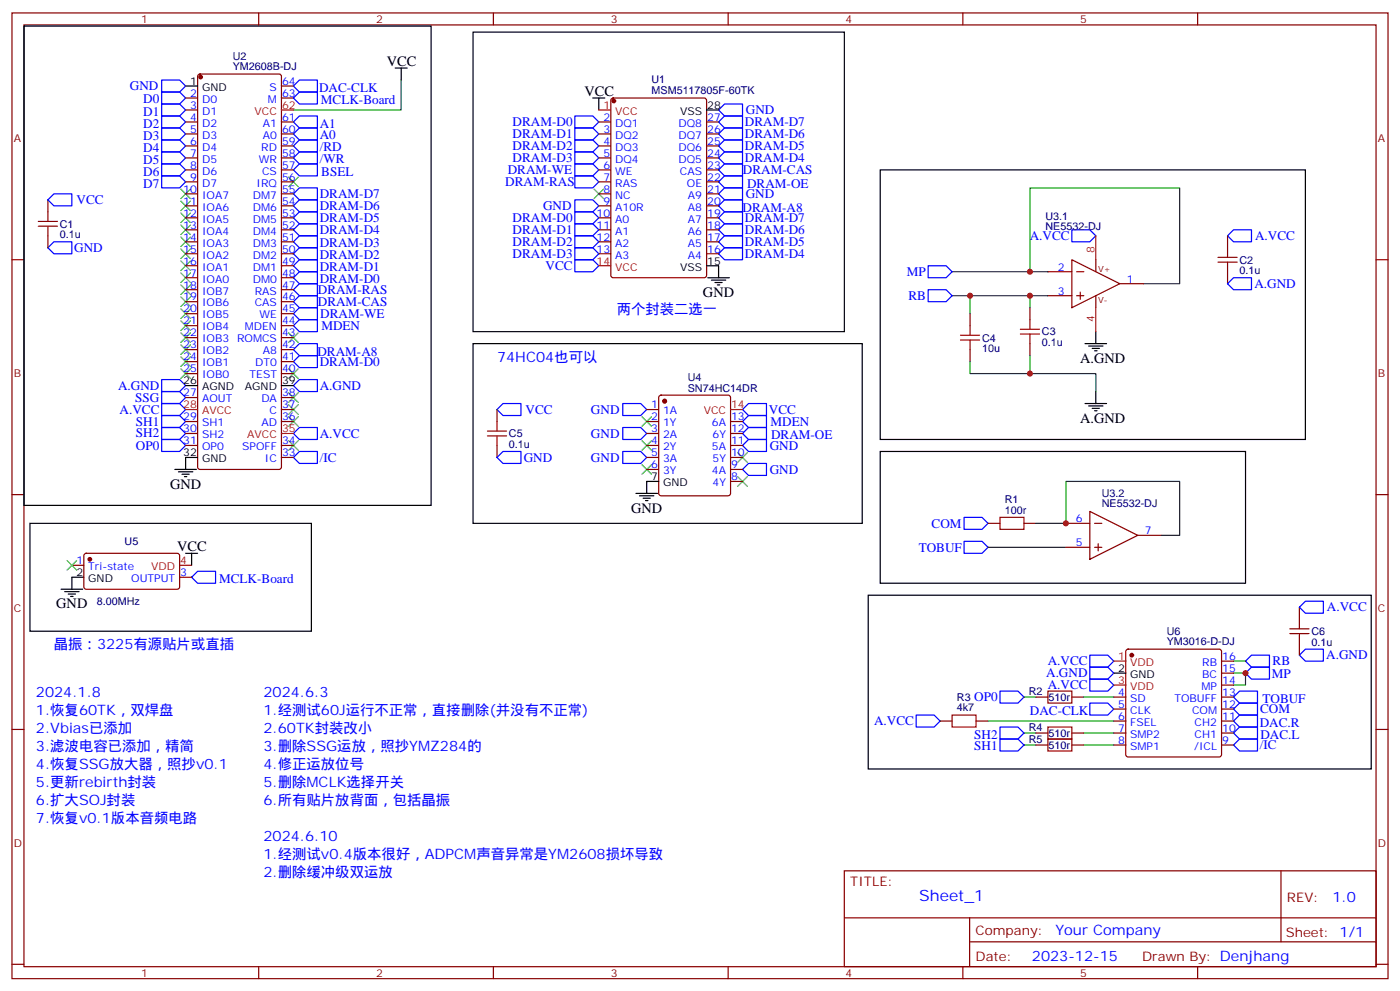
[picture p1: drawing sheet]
<svg xmlns="http://www.w3.org/2000/svg" width="412mm" height="292mm" viewBox="0 0 412 292" stroke-linecap="round" stroke-linejoin="round" font-family="sans-serif">
<g fill="none" stroke="#870000" stroke-width=".35">
<path d="M3.5 3.8h405.4v284.3h-405.4zM7.1 7.3h398.2v277.3h-398.2zM76.2 3.8v3.5M145.3 3.8v3.5M214.5 3.8v3.5M283.6 3.8v3.5M352.8 3.8v3.5M54.7 28.9h3.5M54.7 32.4h3.5M54.7 35.9h3.5M54.7 39.4h3.5M58.4 22l.5-.2h23.3l.6 .4 .1 115.3-.2 .5-.5 .2h-23.3l-.5-.2-.2-.5v-115z"/>
<path d="M82.9 28.9h3.5M82.9 35.9h3.5M82.9 39.4h3.5M82.9 25.3h3.5M176.4 35.9h3.5M176.4 39.4h3.5M180.2 29.1l.4-.2h26.8l.7 .4v51.8l-.4 .6-27.1 .1-.6-.5-.1-51.7zM208.1 35.9h3.6M208.1 39.4h3.6M14.1 58.8v3.6M54.7 43h3.5M54.7 46.5h3.5"/>
<path d="M54.7 50h3.5M54.7 53.6h3.5M54.7 57.1h3.5M82.9 43h3.5M82.9 46.5h3.5M82.9 50h3.5M82.9 53.6h3.5M82.9 57.1h3.5M176.4 43h3.5M176.4 46.5h3.5M176.4 50h3.5M176.4 53.6h3.5"/>
<path d="M176.4 57.1h3.5M208.1 43h3.6M208.1 46.5h3.6M208.1 50h3.6M208.1 53.6h3.6M208.1 57.1h3.6M3.5 76.5h3.6M14.1 69.4v3.6M54.7 60.6h3.5M54.7 64.1h3.5M54.7 67.7h3.5M54.7 71.2h3.5"/>
<path d="M54.7 74.7h3.5M54.7 78.2h3.5M82.9 60.6h3.5M82.9 64.1h3.5M82.9 67.7h3.5M82.9 71.2h3.5M82.9 74.7h3.5M82.9 78.2h3.5M176.4 60.6h3.5M176.4 64.1h3.5M176.4 67.7h3.5M176.4 71.2h3.5"/>
<path d="M176.4 74.7h3.5M208.1 60.6h3.6M208.1 64.1h3.6M208.1 67.7h3.6M208.1 71.2h3.6M208.1 74.7h3.6M315.7 76.5l14.1 7-14.1 7.1zM322.8 76.5v3.5M361.6 69.4v3.6M405.3 76.5h3.6M54.7 81.8h3.5M54.7 85.3h3.5"/>
<path d="M54.7 88.8h3.5M54.7 92.4h3.5M54.7 95.9h3.5M54.7 99.4h3.5M82.9 81.8h3.5M82.9 85.3h3.5M82.9 88.8h3.5M82.9 92.4h3.5M82.9 95.9h3.5M82.9 99.4h3.5M285.8 92.4v3.5M303.4 90.6v3.5"/>
<path d="M308.7 80h7M308.7 87.1h7M317.1 80h2.2M317.1 87.1h2.2M318.2 86v2.1M322.8 87.1v3.5M329.8 83.5h7.1M361.6 80v3.5M54.7 102.9h3.5M54.7 106.5h3.5M54.7 110h3.5M54.7 117.1h3.5"/>
<path d="M82.9 102.9h3.5M82.9 106.5h3.5M82.9 110h3.5M82.9 117.1h3.5M194.3 116.6l.4-.3h19.8l.5 .3 .2 .5v28.2l-.2 .5-.5 .2h-19.8l-.5-.3-.2-.4v-28.2zM285.8 102.9v3.6M303.4 101.2v3.5M54.7 124.1h3.5M54.7 127.6h3.5M54.7 131.2h3.5M82.9 120.6h3.5M82.9 124.1h3.5"/>
<path d="M82.9 131.2h3.5M82.9 134.7h3.5M146.4 120.6v3.5M146.4 131.2v3.5M190.5 120.6h3.5M190.5 124.1h3.5M190.5 127.6h3.5M190.5 131.2h3.5M190.5 134.7h3.5M190.5 138.2h3.5M215.2 124.1h3.5M215.2 127.6h3.5"/>
<path d="M215.2 131.2h3.5M215.2 134.7h3.5M215.2 138.2h3.5M3.5 145.6h3.6M215.2 141.7h3.5M291 154.1h3.6M301.6 154.1h3.6M314 154.1h7M321 150.6l14.1 7-14.1 7.1zM322.4 154.1h2.2M335.1 157.6h7.1M405.3 145.6h3.6"/>
<path d="M21.2 166.4h3.5M24.9 163.1l.5-.2 27.1 .1 .4 .6v9.5l-.7 .4-27.1-.1-.4-.6v-9.2zM52.9 170h3.5M314 161.1h7M322.4 161.1h2.2M323.5 160.1v2.1M382.8 178.8v3.5M331.8 191.3l.5-.2h26.8l.5 .2 .2 .5v30.4l-.2 .5-.5 .2h-26.8l-.5-.2-.2-.5v-30.4zM359.8 198.2h3.6M359.8 194.7h3.6M382.8 189.4v3.5M3.5 214.8h3.6"/>
<path d="M276.9 212.3h3.6M287.5 212.3h3.5M305.2 205.2h3.5M305.2 219.4h3.5M305.2 215.8h3.5M315.7 205.2h3.6M315.7 219.4h3.6M315.7 215.8h3.6M328.1 212.3h3.5M328.1 205.2h3.5M328.1 219.4h3.5M328.1 215.8h3.5"/>
<path d="M328.1 208.8h3.5M359.8 212.3h3.6M359.8 205.2h3.6M359.8 219.4h3.6M359.8 215.8h3.6M359.8 208.8h3.6M359.8 201.7h3.6M405.3 214.8h3.6M248.7 256.4h156.6v28.2h-156.6zM377.3 256.4v20.9M248.7 270.2h156.5M285.6 277.3h119.6"/>
<path d="M285.6 270.2v14.2M3.5 283.9h3.6M76.2 284.6v3.5M145.3 284.6v3.5M214.5 284.6v3.5M283.6 284.6v3.5M352.8 284.6v3.5M405.3 283.9h3.6"/>
</g>
<g fill="none" stroke="#00f" stroke-width=".35">
<path d="M47.6 27.1h5.3l1.8 1.8-1.8 1.7h-5.3zM47.6 30.6h5.3l1.8 1.8-1.8 1.7h-5.3zM47.6 34.1h5.3l1.8 1.8-1.8 1.8h-5.3zM47.6 37.7h5.3l1.8 1.7-1.8 1.8h-5.3zM47.6 23.6h5.3l1.8 1.7-1.8 1.8h-5.3zM86.4 39.4l1.8-1.7h5.3v3.5h-5.3zM86.4 35.9l1.8-1.8h5.3v3.6h-5.3zM88.2 23.6h5.3v3.5h-5.3l-1.8-1.8zM88.2 27.1h5.3v3.5h-5.3l-1.8-1.7zM169.3 34.1h5.3l1.8 1.8-1.8 1.8h-5.3zM169.3 37.7h5.3l1.8 1.7-1.8 1.8h-5.3zM211.7 35.9l1.7-1.8h5.3v3.6h-5.3z"/>
<path d="M213.4 30.6h5.3v3.5h-5.3l-1.7-1.7zM213.4 37.7h5.3v3.5h-5.3l-1.7-1.8zM15.9 57.1h5.3v3.5h-5.3l-1.8-1.8zM47.6 41.2h5.3l1.8 1.8-1.8 1.7h-5.3zM47.6 44.7h5.3l1.8 1.8-1.8 1.8h-5.3zM47.6 48.3h5.3l1.8 1.7-1.8 1.8h-5.3zM47.6 51.8h5.3l1.8 1.8-1.8 1.7h-5.3zM86.4 46.5l1.8-1.8h5.3v3.6h-5.3zM86.4 50l1.8-1.7h5.3v3.5h-5.3zM86.4 57.1l1.8-1.8h5.3v3.5h-5.3zM88.2 41.2h5.3v3.5h-5.3l-1.8-1.7zM88.2 58.8h5.3v3.6h-5.3l-1.8-1.8z"/>
<path d="M169.3 51.8h5.3l1.8 1.8-1.8 1.7h-5.3zM169.3 48.3h5.3l1.8 1.7-1.8 1.8h-5.3zM169.3 41.2h5.3l1.8 1.8-1.8 1.7h-5.3zM169.3 44.7h5.3l1.8 1.8-1.8 1.8h-5.3zM169.3 58.8h5.3l1.8 1.8-1.8 1.8h-5.3zM213.4 48.3h5.3v3.5h-5.3l-1.7-1.8zM213.4 44.7h5.3v3.6h-5.3l-1.7-1.8zM213.4 41.2h5.3v3.5h-5.3l-1.7-1.7zM213.4 51.8h5.3v3.5h-5.3l-1.7-1.7zM213.4 55.3h5.3v3.5h-5.3l-1.7-1.7zM213.4 58.8h5.3v3.6h-5.3l-1.7-1.8zM14.1 73l1.8-1.8h5.3v3.5h-5.3z"/>
<path d="M86.4 78.2l1.8-1.7h5.3v3.5h-5.3zM86.4 74.7l1.8-1.7h5.3v3.5h-5.3zM86.4 71.2l1.8-1.8h5.3v3.6h-5.3zM88.2 65.9h5.3v3.5h-5.3l-1.8-1.7zM88.2 62.4h5.3v3.5h-5.3l-1.8-1.8zM169.3 76.5h5.3l1.8 1.7-1.8 1.8h-5.3zM169.3 62.4h5.3l1.8 1.7-1.8 1.8h-5.3zM169.3 65.9h5.3l1.8 1.8-1.8 1.7h-5.3zM169.3 69.4h5.3l1.8 1.8-1.8 1.8h-5.3zM169.3 73h5.3l1.8 1.7-1.8 1.8h-5.3zM213.4 73h5.3v3.5h-5.3l-1.7-1.8zM213.4 69.4h5.3v3.6h-5.3l-1.7-1.8z"/>
<path d="M213.4 65.9h5.3v3.5h-5.3l-1.7-1.7zM213.4 62.4h5.3v3.5h-5.3l-1.7-1.8zM273.4 78.2h5.3l1.8 1.8-1.8 1.8h-5.3zM315.7 67.7h5.3l1.8 1.7-1.8 1.8h-5.3zM363.4 67.7h5.3v3.5h-5.3l-1.8-1.8zM86.4 85.3l1.8-1.8h5.3v3.6h-5.3zM86.4 88.8l1.8-1.7h5.3v3.5h-5.3zM86.4 81.8l1.8-1.8h5.3v3.5h-5.3zM88.2 90.6h5.3v3.5h-5.3l-1.8-1.7zM88.2 94.1h5.3v3.5h-5.3l-1.8-1.7zM273.4 85.3h5.3l1.8 1.8-1.8 1.7h-5.3zM361.6 83.5l1.8-1.7h5.3v3.5h-5.3z"/>
<path d="M47.6 111.8h5.3l1.8 1.7-1.8 1.8h-5.3zM47.6 118.8h5.3l1.8 1.8-1.8 1.7h-5.3zM47.6 115.3h5.3l1.8 1.8-1.8 1.7h-5.3zM86.4 113.5l1.8-1.7h5.3v3.5h-5.3zM88.2 101.2h5.3v3.5h-5.3l-1.8-1.8zM88.2 104.7h5.3v3.5h-5.3l-1.8-1.7zM148.2 118.8h5.3v3.5h-5.3l-1.8-1.7zM183.4 118.8h5.3l1.8 1.8-1.8 1.7h-5.3zM220.5 118.8h5.3v3.5h-5.3l-1.8-1.7zM47.6 122.3h5.3l1.8 1.8-1.8 1.8h-5.3zM47.6 125.9h5.3l1.8 1.7-1.8 1.8h-5.3zM47.6 129.4h5.3l1.8 1.8-1.8 1.7h-5.3z"/>
<path d="M88.2 132.9h5.3v3.6h-5.3l-1.8-1.8zM88.2 125.9h5.3v3.5h-5.3l-1.8-1.8zM146.4 134.7l1.8-1.8h5.3v3.6h-5.3zM183.4 125.9h5.3l1.8 1.7-1.8 1.8h-5.3zM183.4 132.9h5.3l1.8 1.8-1.8 1.8h-5.3zM220.5 122.3h5.3v3.6h-5.3l-1.8-1.8zM220.5 125.9h5.3v3.5h-5.3l-1.8-1.8zM220.5 136.5h5.3v3.5h-5.3l-1.8-1.8zM220.5 129.4h5.3v3.5h-5.3l-1.8-1.7zM284 159.4h5.3l1.7 1.7-1.7 1.8h-5.3zM284 152.3h5.3l1.7 1.8-1.7 1.8h-5.3zM58.2 168.2h5.3v3.5h-5.3l-1.8-1.7z"/>
<path d="M384.5 177h5.3v3.6h-5.3l-1.7-1.8zM321 196.4h5.3l1.8 1.8-1.8 1.8h-5.3zM321 192.9h5.3l1.8 1.8-1.8 1.7h-5.3zM321 200h5.3l1.8 1.7-1.8 1.8h-5.3zM368.7 196.4h5.2v3.6h-5.2l-1.8-1.8zM368.7 192.9h5.2v3.5h-5.2l-1.8-1.7zM382.8 192.9l1.7-1.8h5.3v3.6h-5.3zM269.9 210.5h5.3l1.7 1.8-1.7 1.8h-5.3zM294.6 203.5h5.3l1.7 1.7-1.7 1.8h-5.3zM294.6 217.6h5.3l1.7 1.8-1.7 1.7h-5.3zM294.6 214.1h5.3l1.7 1.7-1.7 1.8h-5.3zM321 207h5.3l1.8 1.8-1.8 1.7h-5.3z"/>
<path d="M365.1 217.6h5.3v3.5h-5.3l-1.7-1.7zM365.1 214.1h5.3v3.5h-5.3l-1.7-1.8zM365.1 210.5h5.3v3.6h-5.3l-1.7-1.8zM365.1 207h5.3v3.5h-5.3l-1.7-1.7zM365.1 203.5h5.3v3.5h-5.3l-1.7-1.8z"/>
</g>
<g fill="none" stroke="#3c3" stroke-width=".35">
<path d="M53.3 55.7l2.8 2.8M53.3 59.2l2.8 2.8M56.1 55.7l-2.8 2.8M56.1 59.2l-2.8 2.8M85 52.1l2.8 2.9M87.8 52.1l-2.8 2.9M175 55.7l2.8 2.8M177.8 55.7l-2.8 2.8M53.3 62.7l2.8 2.8M53.3 66.3l2.8 2.8M53.3 69.8l2.8 2.8M53.3 73.3l2.8 2.8"/>
<path d="M53.3 76.8l2.8 2.9M56.1 62.7l-2.8 2.8M56.1 66.3l-2.8 2.8M56.1 69.8l-2.8 2.8M56.1 73.3l-2.8 2.8M56.1 76.8l-2.8 2.9M53.3 90.9l2.8 2.9M53.3 87.4l2.8 2.8M53.3 83.9l2.8 2.8M53.3 94.5l2.8 2.8M53.3 98l2.8 2.8M53.3 80.4l2.8 2.8"/>
<path d="M56.1 90.9l-2.8 2.9M56.1 87.4l-2.8 2.8M56.1 83.9l-2.8 2.8M56.1 94.5l-2.8 2.8M56.1 98l-2.8 2.8M56.1 80.4l-2.8 2.8M85 98l2.8 2.8M87.8 98l-2.8 2.8M53.3 105.1l2.8 2.8M53.3 101.5l2.8 2.9M53.3 108.6l2.8 2.8M56.1 105.1l-2.8 2.8"/>
<path d="M56.1 101.5l-2.8 2.9M56.1 108.6l-2.8 2.8M85 119.2l2.8 2.8M85 115.6l2.8 2.9M85 108.6l2.8 2.8M87.8 119.2l-2.8 2.8M87.8 115.6l-2.8 2.9M87.8 108.6l-2.8 2.8M85 129.8l2.8 2.8M85 122.7l2.8 2.8M87.8 122.7l-2.8 2.8M87.8 129.8l-2.8 2.8"/>
<path d="M189.1 122.7l2.8 2.8M189.1 129.8l2.8 2.8M189.1 136.8l2.8 2.8M191.9 122.7l-2.8 2.8M191.9 129.8l-2.8 2.8M191.9 136.8l-2.8 2.8M217.3 133.3l2.8 2.8M220.1 133.3l-2.8 2.8M217.3 140.3l2.8 2.9M220.1 140.3l-2.8 2.9M19.8 165l2.8 2.9M22.6 165l-2.8 2.9"/>
</g>
<g fill="none" stroke="#000" stroke-width=".35">
<path d="M7.1 7.7h119.9v141.1h-119.9zM139.3 9.5h109.4v88.1h-109.4zM54.7 25.3h3.5M116.4 20h3.5M118.2 20v3.6M174.6 28.9h3.6M176.4 28.9v3.5M208.1 32.4h3.6M259.3 50h125.2v79.4h-125.2zM208.1 78.2h3.6v3.6M208.5 81.8h6.3M209.5 82.5h4.3"/>
<path d="M210.6 83.2h2.1M211.3 83.9h.7M322.8 97.6v3.6M54.7 113.5h3.5M82.9 113.5h3.5M139.3 101.2h114.7v52.9h-114.7zM319.6 101.2h6.4M319.6 118.8h6.4M320.7 101.9h4.2M320.7 119.5h4.2M321.7 102.6h2.1M322.4 103.3h.7"/>
<path d="M322.8 115.3v3.5M51.5 138.2h6.4M52.6 138.9h4.2M53.6 139.6h2.1M58.2 134.7h-3.5v3.5M259.3 132.9h107.6v38.8h-107.6zM321.7 120.2h2.1M322.4 120.9h.7M8.8 154.1h82.9v31.7h-82.9zM54.3 140.3h.7M187.3 145.3h6.4M188.4 146h4.2"/>
<path d="M189.4 146.7h2.2M190.1 147.4h.8M194 141.7h-3.5v3.6M18 173.5h6.3M19 174.2h4.3M20.1 174.9h2.1M20.8 175.6h.7M24.7 170h-3.5v3.5M54.7 162.9h3.5M56.4 162.9v3.5M255.8 175.3h148.1v51.1h-148.1zM328.1 198.2h3.5"/>
</g>
<g fill="none" stroke="#a10000" stroke-width=".35">
<path d="M11.3 66.6h5.6M11.3 65.2h5.6M14.1 62.4v2.8M14.1 66.6v2.8M358.8 77.2h5.6M358.8 75.8h5.6M361.6 73v2.8M361.6 77.2v2.8M282.9 98.7h5.7M285.8 95.9v2.8M300.6 98.4h5.6M300.6 96.9h5.6"/>
<path d="M303.4 94.1v2.8M303.4 98.4v2.8M282.9 100.1h5.7M285.8 100.1v2.8M143.6 128.3h5.6M143.6 126.9h5.6M146.4 124.1v2.8M146.4 128.3v2.9M294.6 152.3h7v3.6h-7zM379.9 186.5h5.7M379.9 185.1h5.7M382.8 182.3v2.8"/>
<path d="M382.8 186.5v2.9M280.5 210.5h7v3.6h-7zM308.7 203.5h7v3.5h-7zM308.7 217.6h7v3.5h-7zM308.7 214.1h7v3.5h-7z"/>
</g>
<g fill="none" stroke="#008700" stroke-width=".35">
<path d="M118.2 23.6v8.8h-31.8M280.5 80h28.2M280.5 87.1h28.2M285.8 87.1v5.3M303.4 80v-24.7h44.1v28.2h-10.6M303.4 87.1v3.5M303.4 104.7v5.3h-17.6v-3.5M303.4 110h19.4v5.3M305.2 154.1h8.8v-12.4h33.5v15.9h-5.3M291 161.1h23M363.4 198.2h3.5v3.5h-3.5M363.4 194.7h3.5"/>
<path d="M291 212.3h37.1M301.6 205.2h3.6M301.6 219.4h3.6M301.6 215.8h3.6M319.3 205.2h8.8M319.3 219.4h8.8M319.3 215.8h8.8"/>
</g>
<path d="M82.9 32.4h3.5M176.4 32.4h3.5M176.4 78.2h3.5M322.8 69.4v7.1M322.8 90.6v7M54.7 120.6h3.5M82.9 127.6h3.5M215.2 120.6h3.5M52.9 166.4h3.5M328.1 194.7h3.5M328.1 201.7h3.5" fill="none" stroke="#f00" stroke-width=".35"/>
<g fill="#870000" stroke="#870000" stroke-width=".35">
<circle cx="333.4" cy="192.9" r=".53"/>
<circle cx="195.8" cy="118.1" r=".53"/>
<circle cx="59.1" cy="22.7" r=".53"/>
<circle cx="26.5" cy="164.7" r=".53"/>
<circle cx="180.8" cy="29.7" r=".53"/>
</g>
<g fill="#c00">
<circle cx="366.9" cy="198.2" r=".88"/>
<circle cx="303.4" cy="80" r=".88"/>
<circle cx="285.8" cy="87.1" r=".88"/>
<circle cx="303.4" cy="87.1" r=".88"/>
<circle cx="303.4" cy="110" r=".88"/>
<circle cx="314" cy="154.1" r=".88"/>
</g>
<text font-size="4.6" fill="#00f" x="270.8" y="265.4">Sheet_1</text>
<g font-size="4.2">
<text x="113.9" y="19.3">VCC</text>
<text x="172.2" y="28.2">VCC</text>
<text x="207.1" y="87.4">GND</text>
<text x="318.2" y="106.8">A.GND</text>
<text x="318.2" y="124.5">A.GND</text>
<text x="50.1" y="143.9">GND</text>
<text x="185.9" y="150.9">GND</text>
<text x="52.2" y="162.2">VCC</text>
<text x="16.6" y="179.1">GND</text>
</g>
<g font-size="4.2" fill="#00f">
<text x="181.7" y="92.4">两个封装二选一</text>
<text x="146.4" y="106.5">74HC04也可以</text>
<text x="15.9" y="191.1">晶振：3225有源贴片或直插</text>
<text x="10.6" y="205.2">2024.1.8</text>
<text x="77.6" y="205.2">2024.6.3</text>
<text x="10.6" y="215.8">2.Vbias已添加</text>
<text x="10.6" y="210.5">1.恢复60TK，双焊盘</text>
<text x="77.6" y="210.5">1.经测试60J运行不正常，直接删除(并没有不正常)</text>
<text x="77.6" y="215.8">2.60TK封装改小</text>
<text x="10.6" y="221.1">3.滤波电容已添加，精简</text>
<text x="77.6" y="221.1">3.删除SSG运放，照抄YMZ284的</text>
<text x="10.6" y="226.4">4.恢复SSG放大器，照抄v0.1</text>
<text x="77.6" y="226.4">4.修正运放位号</text>
<text x="10.6" y="231.7">5.更新rebirth封装</text>
<text x="77.6" y="231.7">5.删除MCLK选择开关</text>
<text x="10.6" y="237">6.扩大SOJ封装</text>
<text x="77.6" y="237">6.所有贴片放背面，包括晶振</text>
<text x="10.6" y="242.3">7.恢复v0.1版本音频电路</text>
<text x="77.6" y="247.6">2024.6.10</text>
<text x="77.6" y="252.9">1.经测试v0.4版本很好，ADPCM声音异常是YM2608损坏导致</text>
<text x="77.6" y="258.2">2.删除缓冲级双运放</text>
<text x="392.5" y="265.7">1.0</text>
<text x="310.9" y="275.2">Your Company</text>
<text x="304" y="283">2023-12-15</text>
</g>
<g font-size="3.9" fill="#00f">
<text x="38.3" y="26.6">GND</text>
<text x="94" y="27.1">DAC-CLK</text>
<text x="42.2" y="30.4">D0</text>
<text x="42.2" y="34">D1</text>
<text x="94.5" y="30.6">MCLK-Board</text>
<text x="219.7" y="33.6">GND</text>
<text x="42.2" y="37.6">D2</text>
<text x="42.2" y="41.1">D3</text>
<text x="94.2" y="41">A0</text>
<text x="94.2" y="37.6">A1</text>
<text x="151" y="37.2">DRAM-D0</text>
<text x="151" y="40.6">DRAM-D1</text>
<text x="219.4" y="40.6">DRAM-D6</text>
<text x="219.4" y="37.1">DRAM-D7</text>
<text x="42.2" y="44.6">D4</text>
<text x="94.2" y="44.5">/RD</text>
<text x="151" y="44.1">DRAM-D2</text>
<text x="151" y="47.7">DRAM-D3</text>
<text x="219.4" y="47.7">DRAM-D4</text>
<text x="219.4" y="44.1">DRAM-D5</text>
<text x="42.2" y="48.2">D5</text>
<text x="42.2" y="51.7">D6</text>
<text x="94.2" y="48.1">/WR</text>
<text x="94.6" y="51.8">BSEL</text>
<text x="149.6" y="51.3">DRAM-WE</text>
<text x="218.9" y="51.3">DRAM-CAS</text>
<text x="42.2" y="55.2">D7</text>
<text x="94.2" y="58.2">DRAM-D7</text>
<text x="148.8" y="54.9">DRAM-RAS</text>
<text x="219.7" y="58.4">GND</text>
<text x="220.1" y="55.3">DRAM-OE</text>
<text x="22.5" y="60.1">VCC</text>
<text x="94.2" y="65.3">DRAM-D5</text>
<text x="94.2" y="61.8">DRAM-D6</text>
<text x="151" y="65.4">DRAM-D0</text>
<text x="160" y="61.9">GND</text>
<text x="218.7" y="62.4">DRAM-A8</text>
<text x="219.4" y="65.3">DRAM-D7</text>
<text x="94.2" y="68.8">DRAM-D4</text>
<text x="151" y="68.8">DRAM-D1</text>
<text x="219.4" y="68.8">DRAM-D6</text>
<text x="303.4" y="70.6">A.VCC</text>
<text x="369.7" y="70.7">A.VCC</text>
<text x="21.9" y="74.2">GND</text>
<text x="94.2" y="76.4">DRAM-D2</text>
<text x="94.2" y="72.8">DRAM-D3</text>
<text x="151" y="72.4">DRAM-D2</text>
<text x="151" y="75.9">DRAM-D3</text>
<text x="219.4" y="75.9">DRAM-D4</text>
<text x="219.4" y="72.4">DRAM-D5</text>
<text x="94.2" y="83.3">DRAM-D0</text>
<text x="94.2" y="79.9">DRAM-D1</text>
<text x="160.7" y="79.5">VCC</text>
<text x="267.1" y="81.3">MP</text>
<text x="93.6" y="86.6">DRAM-RAS</text>
<text x="267.6" y="88.3">RB</text>
<text x="369.5" y="84.8">A.GND</text>
<text x="93.6" y="90.1">DRAM-CAS</text>
<text x="94.3" y="93.7">DRAM-WE</text>
<text x="94.7" y="97.2">MDEN</text>
<text x="93.5" y="104.7">DRAM-A8</text>
<text x="94.2" y="107.7">DRAM-D0</text>
<text x="34.8" y="114.8">A.GND</text>
<text x="39.9" y="118.3">SSG</text>
<text x="94.2" y="114.8">A.GND</text>
<text x="35.2" y="121.8">A.VCC</text>
<text x="40.1" y="125.3">SH1</text>
<text x="154.8" y="121.8">VCC</text>
<text x="174.1" y="121.9">GND</text>
<text x="226.5" y="121.8">VCC</text>
<text x="227" y="125.4">MDEN</text>
<text x="40.1" y="128.8">SH2</text>
<text x="94.2" y="128.9">A.VCC</text>
<text x="174.1" y="128.9">GND</text>
<text x="227.1" y="129.4">DRAM-OE</text>
<text x="40.1" y="132.4">OP0</text>
<text x="94.2" y="135.9">/IC</text>
<text x="154.3" y="136.1">GND</text>
<text x="174.1" y="136">GND</text>
<text x="226.8" y="132.5">GND</text>
<text x="226.8" y="139.5">GND</text>
<text x="274.4" y="155.4">COM</text>
<text x="270.6" y="162.4">TOBUF</text>
<text x="64.5" y="171.7">MCLK-Board</text>
<text x="390.9" y="180">A.VCC</text>
<text x="308.6" y="195.9">A.VCC</text>
<text x="374.9" y="195.9">RB</text>
<text x="390.7" y="194.2">A.GND</text>
<text x="308.2" y="199.5">A.GND</text>
<text x="308.6" y="203">A.VCC</text>
<text x="374.6" y="199.5">MP</text>
<text x="287" y="206.5">OP0</text>
<text x="371.9" y="207">TOBUF</text>
<text x="257.5" y="213.6">A.VCC</text>
<text x="303.4" y="210.5">DAC-CLK</text>
<text x="371.1" y="214.1">DAC.R</text>
<text x="371.2" y="210">COM</text>
<text x="287" y="220.9">SH1</text>
<text x="287" y="217.5">SH2</text>
<text x="371.1" y="220.6">/IC</text>
<text x="371.3" y="217.6">DAC.L</text>
</g>
<g font-size="3.9" fill="#800">
<text x="250.5" y="261">TITLE:</text>
<text x="379.1" y="265.7">REV:</text>
<text x="287.4" y="275.2">Company:</text>
<text x="378.7" y="275.8">Sheet: 1/1</text>
<text x="287.4" y="282.9">Date:</text>
<text x="336.4" y="282.9">Drawn By: Denjhang</text>
</g>
<g font-size="3.2" fill="#800">
<text x="41.6" y="6.8">1</text>
<text x="110.8" y="6.8">2</text>
<text x="179.9" y="6.8">3</text>
<text x="249.1" y="6.8">4</text>
<text x="318.2" y="6.8">5</text>
<text x="4.1" y="41.9">A</text>
<text x="405.9" y="41.9">A</text>
<text x="4.1" y="111.1">B</text>
<text x="405.9" y="111.1">B</text>
<text x="4.1" y="180.2">C</text>
<text x="405.9" y="180.2">C</text>
<text x="4.1" y="249.3">D</text>
<text x="405.9" y="249.3">D</text>
<text x="41.6" y="287.6">1</text>
<text x="110.8" y="287.6">2</text>
<text x="179.9" y="287.6">3</text>
<text x="249.1" y="287.6">4</text>
<text x="318.2" y="287.6">5</text>
</g>
<g font-size="3.2" fill="#000080">
<text x="68.6" y="17.7">U2</text>
<text x="68.6" y="20.6">YM2608B-DJ</text>
<text x="191.9" y="27.7">MSM5117805F-60TK</text>
<text x="191.9" y="24.5">U1</text>
<text x="308" y="64.6">U3.1</text>
<text x="17.6" y="70.2">0.1u</text>
<text x="17.6" y="67">C1</text>
<text x="308" y="67.7">NE5532-DJ</text>
<text x="365.1" y="77.6">C2</text>
<text x="365.1" y="80.8">0.1u</text>
<text x="289.3" y="100.6">C4</text>
<text x="306.9" y="98.8">C3</text>
<text x="289.3" y="103.7">10u</text>
<text x="306.9" y="102">0.1u</text>
<text x="202.6" y="112.1">U4</text>
<text x="202.6" y="115.3">SN74HC14DR</text>
<text x="149.9" y="131.9">0.1u</text>
<text x="149.9" y="128.8">C5</text>
<text x="296" y="148.1">R1</text>
<text x="324.5" y="149.3">NE5532-DJ</text>
<text x="324.5" y="146.3">U3.2</text>
<text x="296" y="151.3">100r</text>
<text x="36.7" y="160.5">U5</text>
<text x="28.5" y="178.2">8.00MHz</text>
<text x="343.7" y="190">YM3016-D-DJ</text>
<text x="343.7" y="186.9">U6</text>
<text x="386.3" y="190.1">0.1u</text>
<text x="386.3" y="187">C6</text>
<text x="281.9" y="209.5">4k7</text>
<text x="281.9" y="206.3">R3</text>
<text x="303" y="204.6">R2</text>
<text x="308.9" y="206.4">510r</text>
<text x="303" y="215.2">R4</text>
<text x="303" y="218.7">R5</text>
<text x="308.9" y="220.5">510r</text>
<text x="308.9" y="217">510r</text>
</g>
<g font-size="3.2">
<text x="56" y="25">1</text>
<text x="59.5" y="26.7">GND</text>
<text x="200.3" y="33.8">VSS</text>
<text x="208.3" y="32">28</text>
<text x="208.3" y="77.9">15</text>
<text x="200.3" y="79.7">VSS</text>
<text x="54" y="113.2">26</text>
<text x="83.1" y="113.2">39</text>
<text x="59.5" y="114.9">AGND</text>
<text x="72.2" y="114.9">AGND</text>
<text x="54" y="134.3">32</text>
<text x="59.5" y="136.1">GND</text>
<text x="191.8" y="141.4">7</text>
<text x="195.3" y="143.2">GND</text>
<text x="22.5" y="169.6">2</text>
<text x="26" y="171.4">GND</text>
<text x="329.4" y="197.8">2</text>
<text x="332.9" y="199.6">GND</text>
</g>
<g font-size="3.2" fill="#00f">
<text x="56" y="28.5">2</text>
<text x="79.4" y="26.7">S</text>
<text x="83.1" y="28.5">63</text>
<text x="83.1" y="25">64</text>
<text x="56" y="32">3</text>
<text x="56" y="35.6">4</text>
<text x="59.5" y="30.3">D0</text>
<text x="59.5" y="33.8">D1</text>
<text x="78.9" y="30.3">M</text>
<text x="83.1" y="35.6">61</text>
<text x="177.7" y="35.6">2</text>
<text x="208.3" y="35.6">27</text>
<text x="56" y="39.1">5</text>
<text x="59.5" y="37.3">D2</text>
<text x="59.5" y="40.9">D3</text>
<text x="77.4" y="40.9">A0</text>
<text x="77.4" y="37.3">A1</text>
<text x="83.1" y="39.1">60</text>
<text x="177.7" y="39.1">3</text>
<text x="181.2" y="37.3">DQ1</text>
<text x="181.2" y="40.9">DQ2</text>
<text x="199.9" y="40.9">DQ7</text>
<text x="199.9" y="37.3">DQ8</text>
<text x="208.3" y="39.1">26</text>
<text x="56" y="42.6">6</text>
<text x="56" y="46.1">7</text>
<text x="59.5" y="44.4">D4</text>
<text x="59.5" y="47.9">D5</text>
<text x="76.3" y="47.9">WR</text>
<text x="76.9" y="44.4">RD</text>
<text x="83.1" y="46.1">58</text>
<text x="83.1" y="42.6">59</text>
<text x="177.7" y="42.6">4</text>
<text x="177.7" y="46.1">5</text>
<text x="181.2" y="44.4">DQ3</text>
<text x="181.2" y="47.9">DQ4</text>
<text x="199.9" y="47.9">DQ5</text>
<text x="199.9" y="44.4">DQ6</text>
<text x="208.3" y="46.1">24</text>
<text x="208.3" y="42.6">25</text>
<text x="56" y="49.7">8</text>
<text x="56" y="53.2">9</text>
<text x="59.5" y="51.4">D6</text>
<text x="77.2" y="51.4">CS</text>
<text x="83.1" y="53.2">56</text>
<text x="83.1" y="49.7">57</text>
<text x="177.7" y="49.7">6</text>
<text x="177.7" y="53.2">7</text>
<text x="181.2" y="51.4">WE</text>
<text x="200.3" y="51.4">CAS</text>
<text x="208.3" y="53.2">22</text>
<text x="208.3" y="49.7">23</text>
<text x="54" y="56.7">10</text>
<text x="59.5" y="55">D7</text>
<text x="59.5" y="58.5">IOA7</text>
<text x="74.5" y="58.5">DM7</text>
<text x="75.6" y="55">IRQ</text>
<text x="83.1" y="56.7">55</text>
<text x="177.7" y="56.7">8</text>
<text x="181.2" y="55">RAS</text>
<text x="181.2" y="58.5">NC</text>
<text x="202.3" y="55">OE</text>
<text x="202.6" y="58.5">A9</text>
<text x="208.3" y="56.7">21</text>
<text x="54" y="60.3">11</text>
<text x="54" y="63.8">12</text>
<text x="59.5" y="62">IOA6</text>
<text x="59.5" y="65.5">IOA5</text>
<text x="74.5" y="65.5">DM5</text>
<text x="74.5" y="62">DM6</text>
<text x="83.1" y="63.8">53</text>
<text x="83.1" y="60.3">54</text>
<text x="175.7" y="63.8">10</text>
<text x="177.7" y="60.3">9</text>
<text x="181.2" y="62">A10R</text>
<text x="181.2" y="65.5">A0</text>
<text x="202.6" y="65.5">A7</text>
<text x="202.6" y="62">A8</text>
<text x="208.3" y="63.8">19</text>
<text x="208.3" y="60.3">20</text>
<text x="54" y="67.3">13</text>
<text x="54" y="70.8">14</text>
<text x="59.5" y="69.1">IOA4</text>
<text x="74.5" y="69.1">DM4</text>
<text x="83.1" y="70.8">51</text>
<text x="83.1" y="67.3">52</text>
<text x="175.7" y="67.3">11</text>
<text x="175.7" y="70.8">12</text>
<text x="181.2" y="69.1">A1</text>
<text x="202.6" y="69.1">A6</text>
<text x="208.3" y="70.8">17</text>
<text x="208.3" y="67.3">18</text>
<text x="54" y="74.4">15</text>
<text x="54" y="77.9">16</text>
<text x="59.5" y="72.6">IOA3</text>
<text x="59.5" y="76.1">IOA2</text>
<text x="74.5" y="76.1">DM2</text>
<text x="74.5" y="72.6">DM3</text>
<text x="83.1" y="77.9">49</text>
<text x="83.1" y="74.4">50</text>
<text x="175.7" y="74.4">13</text>
<text x="181.2" y="72.6">A2</text>
<text x="181.2" y="76.1">A3</text>
<text x="202.6" y="76.1">A4</text>
<text x="202.6" y="72.6">A5</text>
<text x="208.3" y="74.4">16</text>
<text x="54" y="81.4">17</text>
<text x="59.5" y="79.7">IOA1</text>
<text x="59.5" y="83.2">IOA0</text>
<text x="74.5" y="83.2">DM0</text>
<text x="74.5" y="79.7">DM1</text>
<text x="83.1" y="81.4">48</text>
<text x="311.6" y="79.7">2</text>
<text x="332" y="83.2">1</text>
<text x="54" y="84.9">18</text>
<text x="54" y="88.5">19</text>
<text x="59.5" y="86.7">IOB7</text>
<text x="75.1" y="86.7">RAS</text>
<text x="83.1" y="88.5">46</text>
<text x="83.1" y="84.9">47</text>
<text x="311.6" y="86.7">3</text>
<text x="54" y="92">20</text>
<text x="54" y="95.5">21</text>
<text x="59.5" y="90.2">IOB6</text>
<text x="59.5" y="93.8">IOB5</text>
<text x="75" y="90.2">CAS</text>
<text x="76.5" y="93.8">WE</text>
<text x="83.1" y="95.5">44</text>
<text x="83.1" y="92">45</text>
<text x="54" y="99.1">22</text>
<text x="59.5" y="97.3">IOB4</text>
<text x="59.5" y="100.8">IOB3</text>
<text x="69.8" y="100.8">ROMCS</text>
<text x="72.1" y="97.3">MDEN</text>
<text x="83.1" y="99.1">43</text>
<text x="54" y="102.6">23</text>
<text x="54" y="106.1">24</text>
<text x="59.5" y="104.4">IOB2</text>
<text x="59.5" y="107.9">IOB1</text>
<text x="75.2" y="107.9">DT0</text>
<text x="77.4" y="104.4">A8</text>
<text x="83.1" y="106.1">41</text>
<text x="83.1" y="102.6">42</text>
<text x="54" y="109.6">25</text>
<text x="59.5" y="111.4">IOB0</text>
<text x="73.5" y="111.4">TEST</text>
<text x="83.1" y="109.6">40</text>
<text x="54" y="116.7">27</text>
<text x="59.5" y="118.5">AOUT</text>
<text x="77" y="118.5">DA</text>
<text x="83.1" y="116.7">38</text>
<text x="54" y="123.8">29</text>
<text x="59.5" y="125.5">SH1</text>
<text x="77" y="125.5">AD</text>
<text x="79.4" y="122">C</text>
<text x="83.1" y="123.8">36</text>
<text x="83.1" y="120.2">37</text>
<text x="191.8" y="120.2">1</text>
<text x="191.8" y="123.8">2</text>
<text x="195.3" y="122">1A</text>
<text x="195.3" y="125.5">1Y</text>
<text x="209.7" y="125.5">6A</text>
<text x="215.4" y="123.8">13</text>
<text x="54" y="127.3">30</text>
<text x="54" y="130.8">31</text>
<text x="59.5" y="129">SH2</text>
<text x="83.1" y="130.8">34</text>
<text x="191.8" y="127.3">3</text>
<text x="191.8" y="130.8">4</text>
<text x="195.3" y="129">2A</text>
<text x="209.9" y="129">6Y</text>
<text x="215.4" y="130.8">11</text>
<text x="215.4" y="127.3">12</text>
<text x="59.5" y="132.6">OP0</text>
<text x="71.4" y="132.6">SPOFF</text>
<text x="78" y="136.1">IC</text>
<text x="83.1" y="134.3">33</text>
<text x="191.8" y="134.3">5</text>
<text x="191.8" y="137.9">6</text>
<text x="195.3" y="132.6">2Y</text>
<text x="195.3" y="136.1">3A</text>
<text x="209.7" y="132.6">5A</text>
<text x="209.9" y="136.1">5Y</text>
<text x="215.4" y="137.9">9</text>
<text x="215.4" y="134.3">10</text>
<text x="195.3" y="139.6">3Y</text>
<text x="209.7" y="139.6">4A</text>
<text x="209.9" y="143.2">4Y</text>
<text x="215.4" y="141.4">8</text>
<text x="316.9" y="153.7">6</text>
<text x="316.9" y="160.8">5</text>
<text x="337.3" y="157.3">7</text>
<text x="22.5" y="166.1">1</text>
<text x="26" y="167.9">Tri-state</text>
<text x="38.6" y="171.4">OUTPUT</text>
<text x="53.1" y="169.6">3</text>
<text x="354.1" y="196.1">RB</text>
<text x="360" y="197.8">15</text>
<text x="360" y="194.3">16</text>
<text x="353.9" y="203.1">MP</text>
<text x="354.1" y="199.6">BC</text>
<text x="360" y="201.4">14</text>
<text x="329.4" y="204.9">4</text>
<text x="329.4" y="208.4">5</text>
<text x="332.9" y="206.7">SD</text>
<text x="345.9" y="206.7">TOBUFF</text>
<text x="360" y="208.4">12</text>
<text x="360" y="204.9">13</text>
<text x="329.4" y="211.9">6</text>
<text x="329.4" y="215.5">7</text>
<text x="332.9" y="210.2">CLK</text>
<text x="332.9" y="213.7">FSEL</text>
<text x="351.1" y="210.2">COM</text>
<text x="351.9" y="213.7">CH2</text>
<text x="360" y="215.5">10</text>
<text x="360" y="211.9">11</text>
<text x="329.4" y="219">8</text>
<text x="332.9" y="217.2">SMP2</text>
<text x="332.9" y="220.8">SMP1</text>
<text x="351.8" y="220.8">/ICL</text>
<text x="351.9" y="217.2">CH1</text>
<text x="360" y="219">9</text>
</g>
<g font-size="3.2" fill="#f00">
<text x="75" y="33.8">VCC</text>
<text x="83.1" y="32">62</text>
<text x="177.7" y="32">1</text>
<text x="181.2" y="33.8">VCC</text>
<text x="175.7" y="77.9">14</text>
<text x="322.4" y="74.4" transform="rotate(-90 322.4 74.4)">8</text>
<text x="181.2" y="79.7">VCC</text>
<text x="322.4" y="94.7" transform="rotate(-90 322.4 94.7)">4</text>
<text x="54" y="120.2">28</text>
<text x="59.5" y="122">AVCC</text>
<text x="207.3" y="122">VCC</text>
<text x="215.4" y="120.2">14</text>
<text x="72.8" y="129">AVCC</text>
<text x="83.1" y="127.3">35</text>
<text x="44.6" y="167.9">VDD</text>
<text x="53.1" y="166.1">4</text>
<text x="329.4" y="194.3">1</text>
<text x="332.9" y="196.1">VDD</text>
<text x="329.4" y="201.4">3</text>
<text x="332.9" y="203.1">VDD</text>
</g>
<g font-size="2.5" fill="#800">
<text x="323.5" y="80">V+</text>
<text x="323.5" y="89.2">V-</text>
</g>
</svg>
